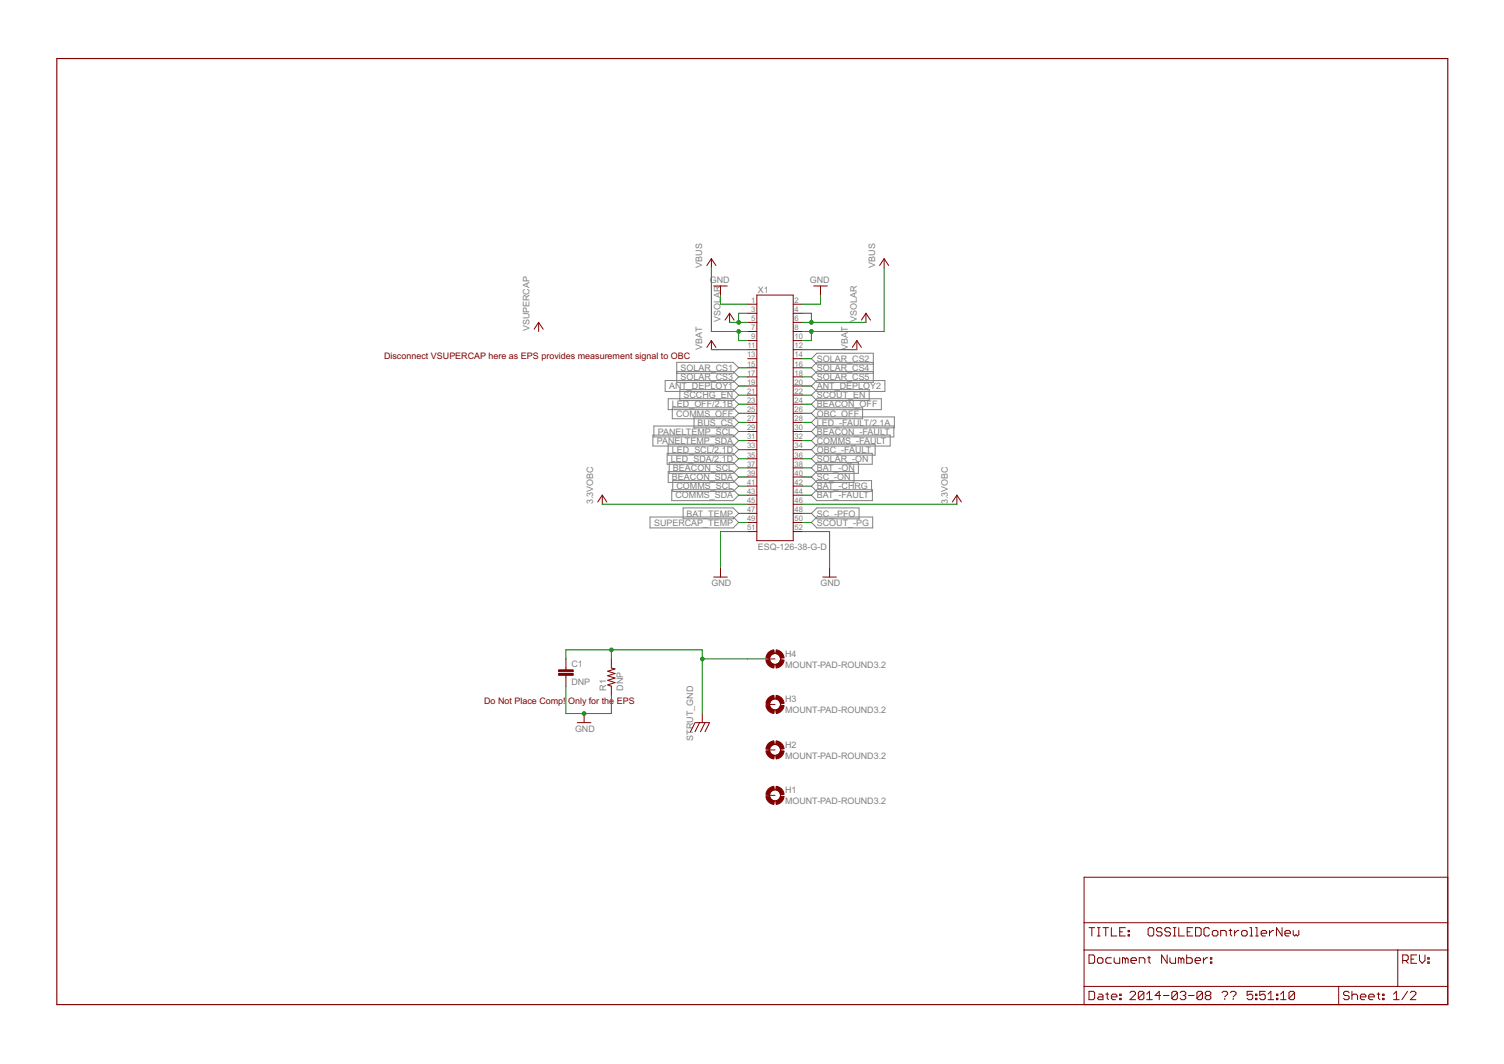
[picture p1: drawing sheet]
<svg xmlns="http://www.w3.org/2000/svg" width="420mm" height="297mm" viewBox="0 0 420 297" stroke-linecap="round" stroke-linejoin="round" font-family="sans-serif">
<g fill="none" stroke="#808080" stroke-width=".28">
<path d="M182.7 118.9h22.1l1.6 1.6-1.6 1.5h-22.1zM185.8 106.2h19l1.6 1.6-1.6 1.5h-19zM186.7 111.3h18.1l1.6 1.5-1.6 1.6h-18.1zM187.8 113.9h17l1.6 1.5-1.6 1.5h-17zM189.1 103.7h15.7l1.6 1.5-1.6 1.5h-15.7v-5.5h15.7l1.6 1.5-1.6 1.5h-15.7M189.9 108.8h14.9l1.6 1.5-1.6 1.5h-14.9zM193.9 116.4h10.9l1.6 1.5-1.6 1.5h-10.9zM226.7 107.8l1.5-1.6h19v3.1h-19zM226.7 110.3l1.5-1.5h14.6v3h-14.6zM226.7 112.8l1.5-1.5h18v3.1h-18zM226.7 117.9l1.5-1.5h21.7v3h-21.7zM226.7 115.4l1.5-1.5h12.8v3h-12.8z"/>
<path d="M244 101.7h-15.8l-1.5-1.6 1.5-1.5h15.8v8.1h-15.8l-1.5-1.5 1.5-1.5h15.8M244 101.2h-15.8l-1.5 1.5 1.5 1.5h15.8M182.4 121.5h22.4l1.6 1.5-1.6 1.5h-22.4zM186.4 126.6h18.4l1.6 1.5-1.6 1.5h-18.4zM186.6 124h18.2l1.6 1.5-1.6 1.6h-18.2zM186.7 131.6h18.1l1.6 1.6-1.6 1.5h-18.1zM186.9 129.1h17.9l1.6 1.5-1.6 1.5h-17.9zM187.7 136.7h17.1l1.6 1.5-1.6 1.6h-17.1zM187.9 134.2h16.9l1.6 1.5-1.6 1.5h-16.9zM226.7 120.5l1.5-1.6h21.5v3.1h-21.5zM226.7 123l1.5-1.5h20.5v3h-20.5zM226.7 125.5l1.5-1.5h16.3v3.1h-16.3z"/>
<path d="M228.2 126.6h15.5v3h-15.5l-1.5-1.5zM228.2 129.1h11.6v3h-11.6l-1.5-1.5zM228.2 131.6h10.4v3.1h-10.4l-1.5-1.5zM228.2 136.7h15.5v3.1h-15.5l-1.5-1.6zM228.2 134.2h15.3v3h-15.3l-1.5-1.5zM181.6 144.3h23.2l1.6 1.6-1.6 1.5h-23.2zM190.8 141.8h14l1.6 1.5-1.6 1.5h-14zM228.2 141.8h11.8v3h-11.8l-1.5-1.5zM228.2 144.3h15.6v3.1h-15.6l-1.5-1.5z"/>
</g>
<path d="M15.9 16.3h388.6v264.2h-388.6z" fill="none" stroke="#800000" stroke-width=".32"/>
<g fill="none" stroke="#800000" stroke-width=".28">
<path d="M198.7 72.2l1.3 1.9M198.7 72.2l-1.2 1.9M198.7 72.2v2.6M199.4 79.8h3.8M201.3 79.8v2.6M227.3 79.8h3.8M229.2 79.8v2.6M247 72.2l1.3 1.9M247 72.2l-1.3 1.9M247 72.2v2.6M150.5 90l1.2 1.9M150.5 90l-1.3 1.9"/>
<path d="M150.5 90v2.5M198.7 95.1v2.5M198.7 95.1l1.3 1.9M198.7 95.1l-1.2 1.9M203.8 87.5l-1.3 1.9M203.8 87.5l1.3 1.9M203.8 87.5v2.5M208.9 84.9h2.5M208.9 87.5h2.5M208.9 90h2.5M208.9 92.5h2.5M208.9 95.1h2.5"/>
<path d="M208.9 97.6h2.5M211.4 82.4h10.2v68.5h-10.2zM221.6 84.9h2.5M221.6 87.5h2.5M221.6 90h2.5M221.6 92.5h2.5M221.6 95.1h2.5M221.6 97.6h2.5M239.4 95.1l1.2 1.9M239.4 95.1l-1.3 1.9M239.4 95.1v2.5M241.9 87.5l1.3 1.9"/>
<path d="M241.9 87.5l-1.3 1.9M241.9 87.5v2.5M208.9 100.1h2.5M208.9 102.7h2.5M208.9 105.2h2.5M208.9 107.8h2.5M208.9 110.3h2.5M208.9 112.8h2.5M208.9 115.4h2.5M208.9 117.9h2.5M221.6 100.1h2.5M221.6 102.7h2.5"/>
<path d="M221.6 105.2h2.5M221.6 107.8h2.5M221.6 110.3h2.5M221.6 112.8h2.5M221.6 115.4h2.5M221.6 117.9h2.5M168.3 138.2l1.2 1.9M168.3 138.2l-1.3 1.9M168.3 138.2v2.6M208.9 120.5h2.5M208.9 123h2.5M208.9 125.5h2.5"/>
<path d="M208.9 128.1h2.5M208.9 130.6h2.5M208.9 133.2h2.5M208.9 135.7h2.5M208.9 138.2h2.5M221.6 120.5h2.5M221.6 123h2.5M221.6 125.5h2.5M221.6 128.1h2.5M221.6 130.6h2.5M221.6 133.2h2.5M221.6 135.7h2.5"/>
<path d="M221.6 138.2h2.5M267.3 138.2l1.3 1.9M267.3 138.2l-1.3 1.9M267.3 138.2v2.6M201.3 158.6v2.5M208.9 140.8h2.5M208.9 143.3h2.5M208.9 145.9h2.5M208.9 148.4h2.5M221.6 140.8h2.5M221.6 143.3h2.5M221.6 145.9h2.5"/>
<path d="M221.6 148.4h2.5M231.8 158.6v2.5M199.4 161.1h3.8M229.8 161.1h3.9M158.1 184v3M158.1 188.5v3.1M163.2 199.2v2.5M170.8 184v2.5l1 .3-2 .6 2 .6-2 .7 2 .6-2 .6 2 .7-2 .6 1 .4v2.5M196.2 199.2v2.5M214 184h2.5M214 196.7h2.5M161.3 201.7h3.8"/>
<path d="M194.2 201.7l-1.3 2.6M194.3 201.7h3.8M195.4 201.7l-1.2 2.6M197 201.7l-1.3 2.6M198.2 201.7l-1.2 2.6M214 209.4h2.5M214 222h2.5M302.9 244.9h101.6v35.6h-101.6zM302.9 257.6h101.6M304.2 259h1.6M305 259v2.3M306.6 259h.7"/>
<path d="M307 259v2.3M308.1 259h1.6M308.9 259v2.3M310.5 259v2.3h1.5M314.4 259h-1.6v2.3h1.6M315.2 259.8h.3v.3h-.3zM320.7 259.4l.4-.4h.8l.4 .4v1.5l-.4 .4h-.8l-.4-.4zM324.6 259.4l-.3-.4h-.8l-.4 .4v.4l.4 .3h.8l.3 .4v.4l-.3 .4h-.8l-.4-.4M327 259.4l-.4-.4h-.8l-.4 .4v.4l.4 .3h.8l.4 .4v.4l-.4 .4h-.8l-.4-.4M327.8 259h.7M328.1 259v2.3M329.3 259v2.3h1.6"/>
<path d="M333.2 259h-1.5v2.3h1.5M334 259h1.2l.4 .4v1.5l-.4 .4h-1.2zM337.9 259.4l-.4-.4h-.8l-.4 .4v1.5l.4 .4h.8l.4-.4M343.3 259.8h.8M343.7 259.4v1.5l.4 .4M344.9 259.8v1.5M346.1 259.8h-.4l-.8 .7M349.2 259h.4v2.3M350.8 259h.3v2.3M354.6 259.8v1.5M355.8 259.8h-.4l-.8 .7M358.2 259v2.3l-1.6-2.3v2.3"/>
<path d="M361.3 259.8v1.1l.4 .4 .4-.4 .3 .4 .4-.4v-1.1M302.9 265.2h101.6M302.9 275.4h101.6M304.2 266.6h1.2l.4 .4v1.5l-.4 .4h-1.2zM304.2 276.8h1.2l.4 .3v1.6l-.4 .4h-1.2zM306.6 267.8l.4-.4h.7l.4 .4v.7l-.4 .4h-.7l-.4-.4zM306.6 261.3h.7M307 277.5h.7l.4 .4v1.2h-1.1l-.4-.4 .4-.4h1.1M308.9 277.5h.8M309.3 277.1v1.6l.4 .4M310.5 278.3h1.5v-.4l-.4-.4h-.7l-.4 .4v.8l.4 .4h.7M310.5 267.4h-1.2l-.4 .4v.7l.4 .4h1.2"/>
<path d="M311.3 267.4v1.1l.3 .4h1.2v-1.5M312.8 278.7h.4v.4h-.4zM312.8 277.5h.4v.4h-.4zM312.8 260.1h.8M314.4 267.8l-.4-.4h-.4v1.5M314.4 267.8l.3-.4 .5 .4v1.1M314.4 267.8v1.1M315.2 260.9h.3v.4h-.3zM315.7 277.1l.4-.3h.7l.4 .3v.4l-1.5 1.6h1.5M315.9 268.1h1.6v-.3l-.4-.4h-.8l-.4 .4v.7l.4 .4h.8M318.3 268.9v-1.5h1.1l.4 .4v1.1M319.6 277.1v1.6l-.4 .4h-.8l-.4-.4"/>
<path d="M319.6 277.1l-.4-.3h-.8l-.4 .3v1.6M319.6 277.1l-1.6 1.6M320.3 279.1h1.6M320.3 277.5l.8-.7v2.3M320.6 267.4h.8M321 267v1.5l.4 .4M324.2 277.9h-1.5l1.1-1.1v2.3M325 277.9h1.6M326.1 266.6v2.3l-1.6-2.3v2.3M326.8 267.4v1.1l.4 .4h1.2v-1.5M327.8 261.3h.7M328.9 277.1v1.6l-.4 .4h-.8l-.3-.4"/>
<path d="M328.9 277.1l-.4-.3h-.8l-.3 .3v1.6M328.9 277.1l-1.5 1.6M329.7 277.1l.4-.3h.8l.4 .3v.4l-.4 .4M329.9 267.8l-.3-.4h-.4v1.5M329.9 267.8v1.1M329.9 267.8l.4-.4 .4 .4v1.1M330.5 277.9h.4M330.9 277.9l.4 .4v.4l-.4 .4h-.8l-.4-.4M331.5 266.6v2.3h1.2l.4-.4v-.7l-.4-.4h-1.2M331.7 260.1h.7M332 277.9h1.6M333.9 268.1h1.5v-.3l-.4-.4h-.8l-.3 .4v.7l.3 .4h.8"/>
<path d="M335.9 277.1v1.6l-.4 .4h-.7l-.4-.4M335.9 277.1l-.4-.3h-.7l-.4 .3v1.6M335.9 277.1l-1.5 1.6M336.2 267.4v1.5M337.1 277.9l-.4 .4v.4l.4 .4h.8l.4-.4v-.4l-.4-.4M337.1 277.9l-.4-.4v-.4l.4-.3h.8l.4 .3v.4l-.4 .4M337.1 277.9h.8M337.4 267.4h-.4l-.8 .7M338.1 268.5h.4v.4h-.4zM338.1 267.4h.4v.4h-.4zM338.7 260.1l.4-.3h.7l.4 .3v.8l-.4 .4h-.7l-.4-.4zM341 261.3v-1.5h1.2l.4 .3v1.2"/>
<path d="M341.4 277.1l.4-.3h.8l.3 .3v.4l-.7 .8M342.2 278.7v.4M343.7 277.1l.4-.3h.8l.4 .3v.4l-.8 .8M344.5 278.7v.4M346.9 260.1l.3-.3h.8l.4 .3v.8l-.4 .4h-.8l-.3-.4zM349.2 261.3h.8M350 276.8h-1.6v1.1l.8-.4h.4l.4 .4v.8l-.4 .4h-.8l-.4-.4M350.7 278.7h.4v.4h-.4zM350.7 277.5h.4v.4h-.4zM350.8 261.3h.7M352.3 260.5h1.6v-.4l-.4-.3h-.8l-.4 .3v.8l.4 .4h.8M353.5 276.8h-1.6v1.1l.8-.4h.4l.4 .4v.8l-.4 .4h-.8l-.4-.4"/>
<path d="M354.2 279.1h1.6M354.2 277.5l.8-.7v2.3M356.6 278.7h.4v.4h-.4zM356.6 277.5h.4v.4h-.4zM357.8 279.1h1.5M357.8 277.5l.7-.7v2.3M358.9 260.5h1.6v-.4l-.4-.3h-.8l-.4 .3v.8l.4 .4h.8M361.7 277.1v1.6l-.4 .4h-.8l-.4-.4M361.7 277.1l-.4-.3h-.8l-.4 .3v1.6M361.7 277.1l-1.6 1.6M374 275.4v5.1M376.9 277.1l-.4-.3h-.8l-.4 .3v.4l.4 .4h.8l.4 .4v.4l-.4 .4h-.8l-.4-.4"/>
<path d="M377.7 277.9l.4-.4h.8l.3 .4v1.2M377.7 276.8v2.3M380 278.3h1.6v-.4l-.4-.4h-.8l-.4 .4v.8l.4 .4h.8M382.4 278.3h1.5v-.4l-.4-.4h-.7l-.4 .4v.8l.4 .4h.7M384.7 277.5h.8M385.1 277.1v1.6l.4 .4M386.2 278.7h.5v.4h-.5zM386.2 277.5h.5v.4h-.5zM389.3 279.1h1.6M389.3 277.5l.8-.7v2.3M390.5 265.2v10.2M391.9 268.1h1.1l.4-.3v-.8l-.4-.4h-1.1v2.3"/>
<path d="M392.6 268.1l.8 .8M393.2 276.8l-1.6 2.3M394 277.1l.4-.3h.8l.3 .3v.4l-1.5 1.6h1.5M394.2 267.8h.8M395.8 266.6h-1.6v2.3h1.6M396.5 266.6v1.5l.8 .8 .8-.8v-1.5M398.9 268.5h.4v.4h-.4zM398.9 267.4h.4v.4h-.4z"/>
<circle cx="216.5" cy="184" r="1.52"/>
<circle cx="216.5" cy="196.7" r="1.52"/>
<circle cx="216.5" cy="209.4" r="1.52"/>
<circle cx="216.5" cy="222" r="1.52"/>
</g>
<g fill="#800000" stroke="#800000" stroke-width=".28">
<path d="M216.8 181.4a2.52 2.52 0 0 1 2.3 2.2l-1.1 .2-.4-.9-.9-.5z" fill-rule="evenodd"/>
<path d="M214.5 182.3l.7-.5 1-.4 .1 1-.9 .5-.4 .9-1-.2z" fill-rule="evenodd"/>
<path d="M214 184.3l1-.2 .4 .9 .9 .5-.1 1a2.59 2.59 0 0 1-2.2-2.2z" fill-rule="evenodd"/>
<path d="M216.7 185.5l.9-.5 .4-.9 1.1 .2a2.59 2.59 0 0 1-2.3 2.2z" fill-rule="evenodd"/>
<path d="M216.8 194.1a2.52 2.52 0 0 1 2.3 2.2l-1.1 .2-.4-.9-.9-.5z" fill-rule="evenodd"/>
<path d="M214.5 195l.7-.5 1-.4 .1 1-.9 .5-.4 .9-1-.2z" fill-rule="evenodd"/>
<path d="M214 197l1-.2 .4 .9 .9 .5-.1 1a2.53 2.53 0 0 1-2.2-2.2z" fill-rule="evenodd"/>
<path d="M216.7 198.2l.9-.5 .4-.9 1.1 .2a2.54 2.54 0 0 1-2.3 2.2z" fill-rule="evenodd"/>
<path d="M216.8 206.8a2.52 2.52 0 0 1 2.3 2.2l-1.1 .2-.4-.9-.9-.5z" fill-rule="evenodd"/>
<path d="M214.5 207.7l.7-.5 1-.4 .1 1-.9 .5-.4 .9-1-.2z" fill-rule="evenodd"/>
<path d="M214 209.7l1-.2 .4 .9 .9 .5-.1 1a2.53 2.53 0 0 1-2.2-2.2z" fill-rule="evenodd"/>
<path d="M216.7 210.9l.9-.5 .4-.9 1.1 .2a2.54 2.54 0 0 1-2.3 2.2z" fill-rule="evenodd"/>
<path d="M216.8 219.5a2.52 2.52 0 0 1 2.3 2.2l-1.1 .1-.4-.8-.9-.5z" fill-rule="evenodd"/>
<path d="M214.5 220.4l.7-.6 1-.3 .1 1-.9 .5-.4 .8-1-.1z" fill-rule="evenodd"/>
<path d="M214 222.4l1-.2 .4 .9 .9 .5-.1 1a2.52 2.52 0 0 1-2.2-2.2z" fill-rule="evenodd"/>
<path d="M216.7 223.6l.9-.5 .4-.9 1.1 .2a2.53 2.53 0 0 1-2.3 2.2z" fill-rule="evenodd"/>
</g>
<g fill="#800000" stroke="#800000" stroke-width=".28">
<path d="M156.1 188h4v.5h-4z"/>
<path d="M156.1 187h4v.5h-4z"/>
</g>
<g fill="none" stroke="#008000" stroke-width=".28">
<path d="M198.7 74.8v17.7h10.2M247 74.8v17.7h-22.9M198.7 97.6h10.2M201.3 82.4v2.5h7.6M203.8 90h5.1M206.4 92.5v2.6h2.5M208.9 87.5h-2.5v2.5M224.1 90h17.8M224.1 87.5h2.6v2.5M224.1 97.6h15.3M226.7 92.5v2.6h-2.6M229.2 82.4v2.5h-5.1"/>
<path d="M206.4 102.7h2.5M206.4 105.2h2.5M206.4 112.8h2.5M206.4 115.4h2.5M206.4 107.8h2.5M206.4 110.3h2.5M206.4 117.9h2.5M224.1 102.7h2.6M224.1 100.1h2.6M224.1 105.2h2.6M224.1 112.8h2.6M224.1 115.4h2.6"/>
<path d="M224.1 107.8h2.6M224.1 110.3h2.6M224.1 117.9h2.6M206.4 120.5h2.5M206.4 123h2.5M206.4 125.5h2.5M206.4 128.1h2.5M206.4 130.6h2.5M206.4 133.2h2.5M206.4 138.2h2.5M206.4 135.7h2.5M224.1 120.5h2.6"/>
<path d="M224.1 123h2.6M224.1 125.5h2.6M224.1 128.1h2.6M224.1 130.6h2.6M224.1 133.2h2.6M224.1 138.2h2.6M224.1 135.7h2.6M168.3 140.8h40.6M206.4 143.3h2.5M206.4 145.9h2.5M208.9 148.4h-7.6v10.2M224.1 148.4h7.7v10.2"/>
<path d="M224.1 140.8h43.2M224.1 143.3h2.6M224.1 145.9h2.6M158.1 184v-2.6h38.1v17.8M158.1 191.6v7.6h12.7v-5.1M170.8 181.4v2.6M196.2 184h17.8"/>
</g>
<g fill="#008000" stroke="#008000" stroke-width=".28">
<circle cx="226.7" cy="90" r=".51"/>
<circle cx="206.4" cy="90" r=".51"/>
<circle cx="163.2" cy="199.2" r=".51"/>
<circle cx="226.7" cy="92.5" r=".51"/>
<circle cx="206.4" cy="92.5" r=".51"/>
<circle cx="170.8" cy="181.4" r=".51"/>
<circle cx="196.2" cy="184" r=".51"/>
</g>
<g font-size="2.8" fill="#808080">
<text x="196.2" y="74.8" transform="rotate(-90 196.2 74.8)">VBUS</text>
<text x="244.4" y="74.8" transform="rotate(-90 244.4 74.8)">VBUS</text>
<text x="198.3" y="79.1">GND</text>
<text x="211.7" y="81.9">X1</text>
<text x="226.2" y="79.1">GND</text>
<text x="201.3" y="90" transform="rotate(-90 201.3 90)">VSOLAR</text>
<text x="239.4" y="90" transform="rotate(-90 239.4 90)">VSOLAR</text>
<text x="147.9" y="92.5" transform="rotate(-90 147.9 92.5)">VSUPERCAP</text>
<text x="196.2" y="97.6" transform="rotate(-90 196.2 97.6)">VBAT</text>
<text x="228.2" y="101">SOLAR_CS2</text>
<text x="236.8" y="97.6" transform="rotate(-90 236.8 97.6)">VBAT</text>
<text x="190.1" y="103.6">SOLAR_CS1</text>
<text x="190.1" y="106.1">SOLAR_CS3</text>
<text x="228.2" y="103.6">SOLAR_CS4</text>
<text x="228.2" y="106.1">SOLAR_CS5</text>
<text x="186.9" y="108.7">ANT_DEPLOY1</text>
<text x="187.7" y="113.7">LED_OFF/2.1B</text>
<text x="190.9" y="111.2">SCCHG_EN</text>
<text x="228.2" y="113.7">BEACON_OFF</text>
<text x="228.2" y="108.7">ANT_DEPLOY2</text>
<text x="228.2" y="111.2">SCOUT_EN</text>
<text x="188.9" y="116.3">COMMS_OFF</text>
<text x="194.8" y="118.8">BUS_CS</text>
<text x="228.2" y="116.3">OBC_OFF</text>
<text x="228.2" y="118.8">LED_-FAULT/2.1A</text>
<text x="183.5" y="123.9">PANELTEMP_SDA</text>
<text x="183.8" y="121.4">PANELTEMP_SCL</text>
<text x="228.2" y="121.4">BEACON_-FAULT</text>
<text x="228.2" y="123.9">COMMS_-FAULT</text>
<text x="187.4" y="129">LED_SDA/2.1D</text>
<text x="187.7" y="126.4">LED_SCL/2.1D</text>
<text x="188" y="131.5">BEACON_SCL</text>
<text x="228.2" y="126.4">OBC_-FAULT</text>
<text x="228.2" y="129">SOLAR_-ON</text>
<text x="228.2" y="131.5">BAT_-ON</text>
<text x="187.7" y="134.1">BEACON_SDA</text>
<text x="189" y="136.6">COMMS_SCL</text>
<text x="228.2" y="134.1">SC_-ON</text>
<text x="228.2" y="136.6">BAT_-CHRG</text>
<text x="165.7" y="140.8" transform="rotate(-90 165.7 140.8)">3.3VOBC</text>
<text x="188.7" y="139.1">COMMS_SDA</text>
<text x="228.2" y="139.1">BAT_-FAULT</text>
<text x="264.8" y="140.8" transform="rotate(-90 264.8 140.8)">3.3VOBC</text>
<text x="182.7" y="146.8">SUPERCAP_TEMP</text>
<text x="191.8" y="144.2">BAT_TEMP</text>
<text x="228.2" y="144.2">SC_-PFO</text>
<text x="228.2" y="146.8">SCOUT_-PG</text>
<text x="211.7" y="153.5">ESQ-126-38-G-D</text>
<text x="198.7" y="163.6">GND</text>
<text x="229.2" y="163.6">GND</text>
<text x="219.3" y="183.4">H4</text>
<text x="159.6" y="191.2">DNP</text>
<text x="159.6" y="186.1">C1</text>
<text x="219.3" y="186.4">MOUNT-PAD-ROUND3.2</text>
<text x="169.3" y="192.8" transform="rotate(-90 169.3 192.8)">R1</text>
<text x="174.1" y="192.8" transform="rotate(-90 174.1 192.8)">DNP</text>
<text x="219.3" y="196.1">H3</text>
<text x="219.3" y="199.1">MOUNT-PAD-ROUND3.2</text>
<text x="160.6" y="204.3">GND</text>
<text x="193.7" y="206.8" transform="rotate(-90 193.7 206.8)">STRUT_GND</text>
<text x="219.3" y="208.8">H2</text>
<text x="219.3" y="211.8">MOUNT-PAD-ROUND3.2</text>
<text x="219.3" y="221.5">H1</text>
<text x="219.3" y="224.5">MOUNT-PAD-ROUND3.2</text>
</g>
<g font-size="2.8" fill="#800000">
<text x="107.3" y="100.1">Disconnect VSUPERCAP here as EPS provides measurement signal to OBC</text>
<text x="135.2" y="196.7">Do Not Place Comp!</text>
<text x="158.7" y="196.7">Only for the</text>
<text x="172.3" y="196.7">EPS</text>
</g>
<g font-size="2.4" fill="#808080">
<text x="209.9" y="84.6">1</text>
<text x="209.9" y="87.1">3</text>
<text x="209.9" y="89.6">5</text>
<text x="221.9" y="84.6">2</text>
<text x="221.9" y="87.1">4</text>
<text x="221.9" y="89.6">6</text>
<text x="209.9" y="92.2">7</text>
<text x="209.9" y="94.7">9</text>
<text x="221.9" y="92.2">8</text>
<text x="221.9" y="94.7">10</text>
<text x="208.7" y="99.8">13</text>
<text x="208.9" y="97.3">11</text>
<text x="221.9" y="97.3">12</text>
<text x="221.9" y="99.8">14</text>
<text x="208.7" y="102.3">15</text>
<text x="208.7" y="104.9">17</text>
<text x="208.7" y="107.4">19</text>
<text x="221.9" y="102.3">16</text>
<text x="221.9" y="104.9">18</text>
<text x="221.9" y="107.4">20</text>
<text x="208.7" y="110">21</text>
<text x="208.7" y="112.5">23</text>
<text x="221.9" y="110">22</text>
<text x="221.9" y="112.5">24</text>
<text x="208.7" y="115">25</text>
<text x="208.7" y="117.6">27</text>
<text x="221.9" y="115">26</text>
<text x="221.9" y="117.6">28</text>
<text x="208.7" y="120.1">29</text>
<text x="208.7" y="122.7">31</text>
<text x="208.7" y="125.2">33</text>
<text x="221.9" y="120.1">30</text>
<text x="221.9" y="122.7">32</text>
<text x="221.9" y="125.2">34</text>
<text x="208.7" y="127.7">35</text>
<text x="208.7" y="130.3">37</text>
<text x="221.9" y="127.7">36</text>
<text x="221.9" y="130.3">38</text>
<text x="208.7" y="132.8">39</text>
<text x="208.7" y="135.3">41</text>
<text x="208.7" y="137.9">43</text>
<text x="221.9" y="132.8">40</text>
<text x="221.9" y="135.3">42</text>
<text x="221.9" y="137.9">44</text>
<text x="208.7" y="140.4">45</text>
<text x="208.7" y="143">47</text>
<text x="221.9" y="140.4">46</text>
<text x="221.9" y="143">48</text>
<text x="208.7" y="145.5">49</text>
<text x="208.7" y="148">51</text>
<text x="221.9" y="145.5">50</text>
<text x="221.9" y="148">52</text>
</g>
</svg>
